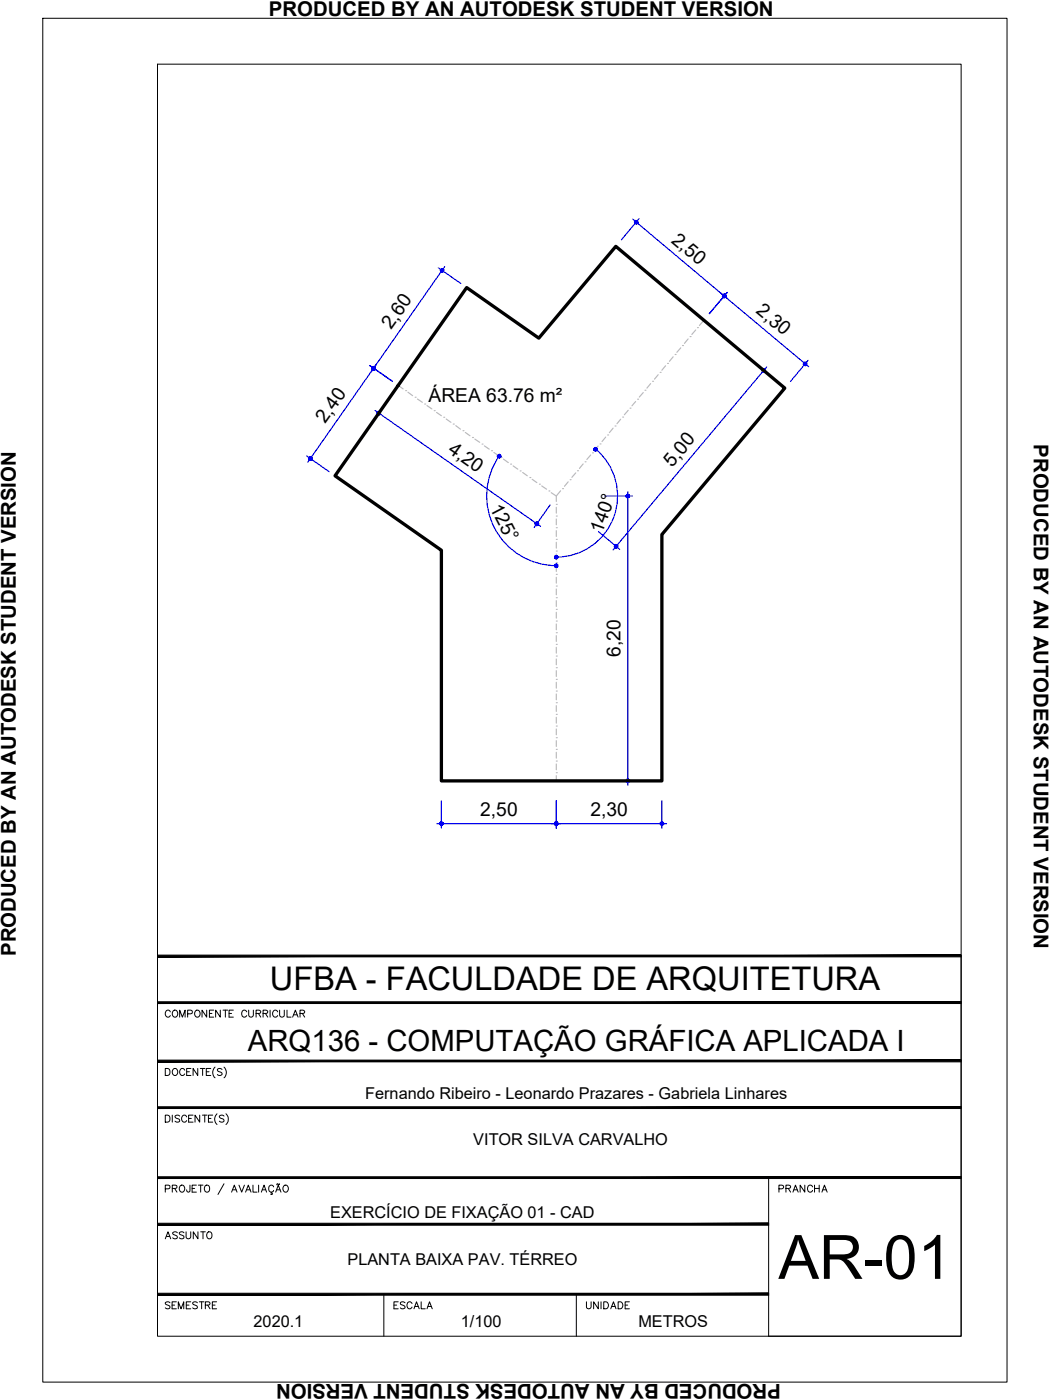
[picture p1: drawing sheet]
<svg xmlns="http://www.w3.org/2000/svg" width="229mm" height="305mm" viewBox="0 0 229 305" stroke-linecap="round" stroke-linejoin="round" font-family="sans-serif">
<!-- layer: ARQ_EIXO CINZA 04 -->
<g fill="none" stroke="#bababa" stroke-width=".25">
<path d="M144.9 79.6l-.8 1M145.3 79.1h.1M146.6 77.7l-.8 1M147 77.2h.1M148.2 75.7l-.8 1M148.6 75.2h.1M149.8 73.8l-.8 1M150.2 73.3h.1M151.5 71.8l-.9 1M151.8 71.3h.1M153.2 69.7l-.9 1.2M86.7 83.9l1.1 .8"/>
<path d="M88.3 85h.1M88.8 85.4l1 .7M90.4 86.5h.1M90.9 86.9l1 .7M92.5 88h.1M93 88.3l1 .7M94.5 89.4h.1M95 89.8l1.1 .7M96.6 90.8h.1M97.2 91.2l1 .7M98.7 92.3h.1M99.2 92.7l1 .7"/>
<path d="M100.8 93.8h.1M101.3 94.1l1 .8M102.9 95.3h.1M103.4 95.6l1 .7M104.9 96.7h.1M105.5 97.1l1 .7M107 98.1h.1M107.5 98.5l1.1 .7M109.1 99.6h.1M109.6 99.9l1.1 .8M128.6 99.1l-.8 .9M129 98.6h.1"/>
<path d="M130.2 97.1l-.8 1M130.6 96.6h.1M131.9 95.2l-.8 .9M132.3 94.7h.1M133.5 93.2l-.8 1M133.9 92.8h.1M135.1 91.3l-.8 .9M135.6 90.8h.1M136.8 89.3l-.9 1M137.2 88.9h.1M138.4 87.4l-.8 .9M138.8 86.9h.1"/>
<path d="M140 85.5l-.8 .9M140.4 85h.1M141.6 83.5l-.8 1M142.1 83h.1M143.3 81.6l-.8 1M143.7 81.1h.1M111.2 101h.1M111.7 101.4l1 .8M113.2 102.5h.1M113.8 102.9l1 .7M115.4 104h.1M115.9 104.4l1 .7"/>
<path d="M117.4 105.4h.1M117.9 105.8l1.1 .7M119.5 106.9h.1M120 107.3l1.1 .7M121.1 120h.1M121.1 117.4h.1M121.1 114.9h.1M121.1 112.4h.1M121.1 109.8h.1M121.1 110.4v1.3M121.1 113v1.3M121.1 115.5v1.3"/>
<path d="M121.1 118.1v1.2M122 106.8l-.9 1.2v1.2M122.5 106.4h.1M123.7 104.9l-.8 1M124.1 104.4h.1M125.3 103l-.8 .9M125.7 102.5h.1M127 101l-.8 1M127.4 100.5h.1M121.1 137.8h.1M121.1 135.2h.1M121.1 132.7h.1"/>
<path d="M121.1 130.1h.1M121.1 127.6h.1M121.1 125.1h.1M121.1 122.5h.1M121.1 120.6v1.3M121.1 123.1v1.3M121.1 125.7v1.3M121.1 128.2v1.3M121.1 130.8v1.2M121.1 133.3v1.3M121.1 135.8v1.3M121.1 138.4v1.3"/>
<path d="M121.1 158.1h.1M121.1 155.5h.1M121.1 153h.1M121.1 150.5h.1M121.1 147.9h.1M121.1 145.4h.1M121.1 142.8h.1M121.1 140.3h.1M121.1 140.9v1.3M121.1 143.5v1.2M121.1 146v1.3M121.1 148.5v1.3"/>
<path d="M121.1 151.1v1.3M121.1 153.6v1.3M121.1 156.2v1.2M121.1 158.7v1.3M121.1 168.2h.1M121.1 165.7h.1M121.1 163.2h.1M121.1 160.6h.1M121.1 161.2v1.3M121.1 163.8v1.3M121.1 166.3v1.3M121.1 168.9v1.1"/>
</g>
<!-- layer: COTA AZUL -->
<g fill="none" stroke="#00f" stroke-width=".25">
<path d="M95.4 58.3l4.9 3.4M96.8 58l-16 23M137.8 47.7l20.6 17.4M139.1 47.6l-3.8 4.6M80.5 79.6l4.9 3.4M81.9 79.3l-14.9 21.3M156.9 63.8l19.2 16M158.3 63.7l-3.9 4.6M162.4 77.4l4.6 3.9M166.9 79.9l-33.4 39.8M175.9 78.4l-3.8 4.7M66.8 99.3l4.9 3.4"/>
<path d="M81.7 89.4l36 25.2M85.3 85.9l-3.4 4.9M108.7 99.3a15.2 15.2 0 0 0 12.4 23.8M129.7 97.8a13.3 13.3 0 0 1 3.9 14.7 13.3 13.3 0 0 1-12.5 8.8M119.8 109.9l-3.5 5M130.3 115.7l4.6 3.9M131.7 108h6M136.7 107v64M95.1 179.3h50M96.1 174.3v6M121.1 174.3v6M131.7 170h6"/>
<path d="M144.1 174.3v6"/>
</g>
<!-- layer: 0 -->
<g fill="#00f" stroke="#00f" stroke-width=".22">
<path d="M82.2 89.7l-.1 .2 .4 .1zM82.1 89.9l.4 .1-.4 .1zM82.1 90.1l.2 .2 .2-.3z"/>
<path d="M82.5 90l-.2 .3h.1zM82.5 90l.1 .3h-.2zM82.5 90l.1 .3 .2-.1z"/>
<path d="M82.5 90l.3 .2v-.2zM82.5 90l.3-.2v.2zM82.7 89.7l-.2 .3 .3-.2z"/>
<path d="M82.5 89.6v.4l.2-.3zM82.3 89.6h.2v.4zM82.3 89.6l-.1 .1 .3 .3z"/>
<path d="M116.9 114l.3 .3 .1-.2zM116.9 114l.3-.1 .1 .2zM117.1 113.7l-.2 .3 .3-.1z"/>
<path d="M116.9 113.7v.3l.2-.3zM116.7 113.7h.2v.3zM116.6 113.8l.3 .2-.2-.3z"/>
<path d="M116.6 113.8l-.1 .2h.4zM116.5 114h.4l-.4 .2zM116.5 114.2l.2 .1 .2-.3z"/>
<path d="M116.9 114l-.2 .3 .1 .1zM116.9 114l.2 .4h-.3zM116.9 114l.2 .4 .1-.1z"/>
<path d="M136.5 107.7l.2 .3v-.4zM136.5 107.7l.2 .3-.3-.2zM136.4 107.8l-.1 .2h.4z"/>
<path d="M136.3 108l.1 .2 .3-.2zM136.4 108.2l.3-.2-.2 .3zM136.7 108l-.2 .3 .2 .1z"/>
<path d="M136.7 108v.4l.2-.1zM136.7 108l.3 .2-.1 .1zM136.7 108l.3 .2 .1-.2z"/>
<path d="M136.7 108h.4l-.1-.2zM136.9 107.7l.1 .1-.3 .2zM136.7 107.6v.4l.2-.3z"/>
<path d="M136.7 170v.4l.2-.1zM136.7 170l.3 .2-.1 .1zM136.7 170l.3 .2 .1-.2z"/>
<path d="M136.7 170h.4l-.1-.2zM136.9 169.7l.1 .1-.3 .2zM136.7 169.6v.4l.2-.3z"/>
<path d="M136.5 169.7l.2 .3v-.4zM136.5 169.7l.2 .3-.3-.2zM136.4 169.8l-.1 .2h.4z"/>
<path d="M136.3 170l.1 .2 .3-.2zM136.4 170.2l.3-.2-.2 .3zM136.7 170l-.2 .3 .2 .1z"/>
<path d="M133.9 119.2l.2 .1 .1-.3zM134.2 119l.1 .3h-.2zM134.2 119l.1 .3 .1-.1z"/>
<path d="M134.2 119l.2 .2 .1-.2zM134.2 119l.3-.2v.2zM134.4 118.7l-.2 .3 .3-.2z"/>
<path d="M134.2 118.6v.4l.2-.3zM134 118.6h.2v.4zM133.9 118.7l.3 .3-.2-.4z"/>
<path d="M133.9 118.7l-.1 .2 .4 .1zM133.8 118.9l.4 .1-.4 .1zM133.8 119.1l.1 .1 .3-.2z"/>
<path d="M166.3 80.3v.3l.2-.3zM166.2 80.3h.1v.3zM166 80.4l.3 .2-.1-.3z"/>
<path d="M166 80.4l-.1 .2h.4zM165.9 80.6h.4l-.4 .2zM165.9 80.8l.1 .1 .3-.3z"/>
<path d="M166.3 80.6l-.3 .3 .2 .1zM166.3 80.6l.1 .4h-.2zM166.3 80.6l.1 .4 .2-.1z"/>
<path d="M166.3 80.6l.3 .3 .1-.2zM166.3 80.6l.3-.1 .1 .2zM166.5 80.3l-.2 .3 .3-.1z"/>
<path d="M138.2 48.1l-.1 .2h.4zM138.1 48.3h.4l-.3 .2zM138.2 48.5l.1 .1 .2-.3z"/>
<path d="M138.5 48.3l-.2 .3 .1 .1zM138.5 48.3l.1 .4h-.2zM138.5 48.3l.1 .4 .2-.1z"/>
<path d="M138.5 48.3l.3 .3 .1-.2zM138.5 48.3l.4-.1v.2zM138.5 48.3l.4-.1-.1-.1z"/>
<path d="M138.6 48l-.1 .3 .3-.2zM138.4 48h.2l-.1 .3zM138.2 48.1l.3 .2-.1-.3z"/>
<path d="M157.6 64.4l.3 .3 .1-.2zM157.6 64.4l.4-.1v.2zM157.9 64.1l-.3 .3 .4-.1z"/>
<path d="M157.7 64.1l-.1 .3 .3-.3zM157.5 64.1h.2l-.1 .3zM157.4 64.2l.2 .2-.1-.3z"/>
<path d="M157.4 64.2l-.1 .2h.3zM157.3 64.4h.3l-.3 .2zM157.3 64.6l.1 .1 .2-.3z"/>
<path d="M157.6 64.4l-.2 .3 .2 .1zM157.6 64.4l.2 .4h-.2zM157.6 64.4l.2 .4 .1-.1z"/>
<path d="M157.4 64.2l-.1 .2h.3zM157.3 64.4h.3l-.3 .2zM157.3 64.6l.1 .1 .2-.3z"/>
<path d="M157.6 64.4l-.2 .3 .2 .1zM157.6 64.4l.2 .4h-.2zM157.6 64.4l.2 .4 .1-.1z"/>
<path d="M157.6 64.4l.3 .3 .1-.2zM157.6 64.4l.4-.1v.2zM157.9 64.1l-.3 .3 .4-.1z"/>
<path d="M157.7 64.1l-.1 .3 .3-.3zM157.5 64.1h.2l-.1 .3zM157.4 64.2l.2 .2-.1-.3z"/>
<path d="M175.3 79.2l.3 .3v-.2zM175.3 79.2l.3-.1v.2zM175.5 78.9l-.2 .3 .3-.1z"/>
<path d="M175.3 78.9v.3l.2-.3zM175.2 78.9h.1v.3zM175 79l.3 .2-.1-.3z"/>
<path d="M175 79l-.1 .2h.4zM174.9 79.2h.4l-.4 .1zM174.9 79.3l.1 .2 .3-.3z"/>
<path d="M175.3 79.2l-.3 .3 .2 .1zM175.3 79.2l.1 .4h-.2zM175.3 79.2l.1 .4 .2-.1z"/>
<path d="M81.4 79.8l-.1 .4 .2-.4zM81.2 79.8h.2l-.1 .4zM81 80l.3 .2-.1-.4z"/>
<path d="M81 80v.1l.3 .1zM81 80.1l.3 .1-.3 .1zM81 80.3l.1 .2 .2-.3z"/>
<path d="M81.3 80.2l-.2 .3 .2 .1zM81.3 80.2l.2 .3-.2 .1zM81.3 80.2l.2 .3 .2-.1z"/>
<path d="M81.3 80.2l.4 .2v-.2zM81.3 80.2l.4-.2v.2zM81.5 79.8l-.2 .4 .4-.2z"/>
<path d="M67.6 99.8l-.2 .3 .1 .1zM67.6 99.8l.1 .4h-.2zM67.6 99.8l.1 .4 .2-.2z"/>
<path d="M67.6 99.8l.3 .2v-.1zM67.6 99.8l.3-.1v.2zM67.8 99.5l-.2 .3 .3-.1z"/>
<path d="M67.6 99.4v.4l.2-.3zM67.4 99.5l.2-.1v.4zM67.4 99.5l-.1 .1 .3 .2z"/>
<path d="M67.3 99.6l-.1 .2h.4zM67.2 99.8h.4l-.4 .2zM67.2 100l.2 .1 .2-.3z"/>
<path d="M81.3 80.2l-.2 .3 .2 .1zM81.3 80.2l.2 .3-.2 .1zM81.3 80.2l.2 .3 .2-.1z"/>
<path d="M81.3 80.2l.4 .2v-.2zM81.3 80.2l.4-.2v.2zM81.5 79.8l-.2 .4 .4-.2z"/>
<path d="M81.4 79.8l-.1 .4 .2-.4zM81.2 79.8h.2l-.1 .4zM81 80l.3 .2-.1-.4z"/>
<path d="M81 80v.1l.3 .1zM81 80.1l.3 .1-.3 .1zM81 80.3l.1 .2 .2-.3z"/>
<path d="M96.3 58.5v.4l.2-.4zM96.1 58.5h.2v.4zM95.9 58.7l.4 .2-.2-.4z"/>
<path d="M95.9 58.7v.1l.4 .1zM95.9 58.8l.4 .1-.4 .1zM95.9 59l.2 .2 .2-.3z"/>
<path d="M96.3 58.9l-.2 .3h.1zM96.3 58.9l.1 .3h-.2zM96.3 58.9l.1 .3 .2-.1z"/>
<path d="M96.3 58.9l.3 .2v-.2zM96.3 58.9l.3-.2v.2zM96.5 58.5l-.2 .4 .3-.2z"/>
<path d="M121.1 179.3h.4l-.1-.2zM121.3 179l.1 .1-.3 .2zM121.1 178.9v.4l.2-.3z"/>
<path d="M120.9 179l.2 .3v-.4zM120.8 179.1l.1-.1 .2 .3zM120.8 179.1l-.1 .2h.4z"/>
<path d="M120.7 179.3l.1 .2 .3-.2zM120.8 179.5l.3-.2-.2 .3zM121.1 179.3l-.2 .3 .2 .1z"/>
<path d="M121.1 179.3v.4l.2-.1zM121.1 179.3l.3 .2-.1 .1zM121.1 179.3l.3 .2 .1-.2z"/>
<path d="M95.7 179.3l.1 .2 .3-.2zM95.8 179.5l.3-.2-.2 .3zM96.1 179.3l-.2 .3 .2 .1z"/>
<path d="M96.1 179.3v.4l.2-.1zM96.1 179.3l.3 .2-.1 .1zM96.1 179.3l.3 .2 .1-.2z"/>
<path d="M96.1 179.3h.4l-.1-.2zM96.3 179l.1 .1-.3 .2zM96.1 178.9v.4l.2-.3z"/>
<path d="M95.9 179l.2 .3v-.4zM95.8 179.1l.1-.1 .2 .3zM95.8 179.1l-.1 .2h.4z"/>
<path d="M144.1 179.3h.4l-.1-.2zM144.3 179l.1 .1-.3 .2zM144.1 178.9v.4l.2-.3z"/>
<path d="M143.9 179l.2 .3v-.4zM143.8 179.1l.1-.1 .2 .3zM143.8 179.1l-.1 .2h.4z"/>
<path d="M143.7 179.3l.1 .2 .3-.2zM143.8 179.5l.3-.2-.2 .3zM144.1 179.3l-.2 .3 .2 .1z"/>
<path d="M144.1 179.3v.4l.2-.1zM144.1 179.3l.3 .2-.1 .1zM144.1 179.3l.3 .2 .1-.2z"/>
<path d="M120.7 179.3l.1 .2 .3-.2zM120.8 179.5l.3-.2-.2 .3zM121.1 179.3l-.2 .3 .2 .1z"/>
<path d="M121.1 179.3v.4l.2-.1zM121.1 179.3l.3 .2-.1 .1zM121.1 179.3l.3 .2 .1-.2z"/>
<path d="M121.1 179.3h.4l-.1-.2zM121.3 179l.1 .1-.3 .2zM121.1 178.9v.4l.2-.3z"/>
<path d="M120.9 179l.2 .3v-.4zM120.8 179.1l.1-.1 .2 .3zM120.8 179.1l-.1 .2h.4z"/>
<path d="M108.7 98.9v.4l.2-.3zM108.5 99l.2-.1v.4zM108.4 99.1l.3 .2-.2-.3z"/>
<path d="M108.4 99.1l-.1 .2h.4zM108.3 99.3h.4l-.4 .2zM108.3 99.5l.2 .1 .2-.3z"/>
<path d="M108.7 99.3l-.2 .3 .2 .1zM108.7 99.3l.1 .4h-.1zM108.7 99.3l.1 .4 .2-.2z"/>
<path d="M108.7 99.3l.3 .2 .1-.1zM108.7 99.3l.3-.2 .1 .3zM108.9 99l-.2 .3 .3-.2z"/>
<path d="M121.1 123.1h.4l-.1-.1zM121.3 122.9l.1 .1-.3 .1zM121.1 122.8v.3l.2-.2z"/>
<path d="M120.9 122.9l.2 .2v-.3zM120.9 122.9l.2 .2-.3-.1zM120.8 123l-.1 .1h.4z"/>
<path d="M120.7 123.1l.1 .3 .3-.3zM120.8 123.4l.3-.3-.2 .4zM121.1 123.1l-.2 .4h.2z"/>
<path d="M121.1 123.1v.4h.2zM121.1 123.1l.3 .3-.1 .1zM121.1 123.1l.3 .3 .1-.3z"/>
<path d="M120.7 121.3l.1 .2 .3-.2zM120.8 121.5l.3-.2-.2 .3zM121.1 121.3l-.2 .3 .2 .1z"/>
<path d="M121.1 121.3v.4l.2-.1zM121.1 121.3l.3 .2-.1 .1zM121.1 121.3l.3 .2 .1-.2z"/>
<path d="M121.1 121.3h.4l-.1-.2zM121.3 121l.1 .1-.3 .2zM121.1 120.9v.4l.2-.3z"/>
<path d="M120.9 121l.2 .3v-.4zM120.9 121l.2 .3-.3-.2zM120.8 121.1l-.1 .2h.4z"/>
<path d="M129.4 97.6l-.1 .1 .4 .1zM129.3 97.7l.4 .1-.4 .2zM129.3 98l.1 .1 .3-.3z"/>
<path d="M129.4 98.1l.2 .1 .1-.4zM129.7 97.8l.1 .4h-.2zM129.7 97.8l.1 .4 .1-.2z"/>
<path d="M129.7 97.8l.2 .2 .1-.1zM129.7 97.8l.3-.1v.2zM129.9 97.5l-.2 .3 .3-.1z"/>
<path d="M129.7 97.5v.3l.2-.3zM129.5 97.5h.2v.3zM129.4 97.6l.3 .2-.2-.3z"/>
</g>
<path d="M101.6 62.6l15.7 11 16.8-20 36.8 30.9-26.8 31.9v53.6h-48v-50.2l-23.2-16.2z" fill="none" stroke="#000" stroke-width=".72"/>
<!-- layer: MRG_EXTERNA -->
<path d="M9.3 4h209.9v296.9h-209.9z" fill="none" stroke="#000" stroke-width=".22"/>
<!-- layer: MRG_INTERNA -->
<path d="M34.3 14h175v276.9h-175z" fill="none" stroke="#000" stroke-width=".22"/>
<!-- layer: SIMB_01 -->
<g fill="#000" stroke="#000" stroke-width=".22">
<path d="M34.3 218.1v.4l175-.4zM34.3 218.5l175-.4v.4z"/>
<path d="M34.3 207.9v.4l175-.4zM34.3 208.3l175-.4v.4z"/>
<path d="M34.3 230.8v.4l175-.4zM34.3 231.2l175-.4v.4z"/>
<path d="M34.3 256.2v.4l175-.4zM34.3 256.6l175-.4v.4z"/>
<path d="M34.3 241v.3l175-.3zM34.3 241.3l175-.3v.3z"/>
<path d="M34.3 266.3v.4l133-.4zM34.3 266.7l133-.4v.4z"/>
<path d="M34.3 282h133v-.4zM34.3 281.6h133l-133 .4z"/>
</g>
<g fill="none" stroke="#000" stroke-width=".22">
<path d="M45 219.9v1.5l-1-1.5v1.5M46.5 219.9h-.9v1.5h.9M48 219.9v1.5l-1.1-1.5v1.5M48.6 219.9h1M49.1 219.9v1.5M50.8 219.9h-.9v1.5h.9M54.1 219.9v1.1l.5 .4h.3l.3-.4v-1.1M58.8 219.9v1.5M60.9 219.9v1.1l.4 .4 .5-.2 .1-1.3M62.5 219.9v1.5h.9M209.3 208.1v82.8h-42v-34.5M36 232.6h.5a.82 .82 0 0 1 .5 .8 .82 .82 0 0 1-.5 .7h-.5z"/>
<path d="M37.1 220.3a.56 .56 0 0 0-.7-.4 .56 .56 0 0 0-.4 .6 .63 .63 0 0 0 .2 .8 .63 .63 0 0 0 .9-.2M37.7 220.1a.72 .72 0 0 1 1 .2 .72 .72 0 0 1-.3 1.1 .72 .72 0 0 1-.9-.4 .72 .72 0 0 1 .2-.9zM37.7 232.8a.72 .72 0 0 1 1 .2 .72 .72 0 0 1-.3 1.1 .72 .72 0 0 1-.9-.4 .72 .72 0 0 1 .2-.9zM39.1 221.4v-1.5l.6 1.5 .6-1.5v1.5M40.2 233a.56 .56 0 0 0-.6-.4 .56 .56 0 0 0-.5 .6 .63 .63 0 0 0 .3 .8 .63 .63 0 0 0 .8-.2M40.6 233.3h.6M40.9 220.7l.9-.1v-.5l-.3-.2h-.6v1.5M41.6 232.6h-1v1.5h1M42.7 220a.71 .71 0 0 1 .9 .7 .71 .71 0 0 1-.9 .7l-.3-.5v-.4zM43.1 232.6v1.5l-1.1-1.5v1.5M43.6 232.6h1M44.1 232.6v1.5"/>
<path d="M44.9 233.3h.6M45.6 220.6h.5M45.9 232.6h-1v1.5h1M46.8 232.3a1.57 1.57 0 0 0 0 2.4M48.3 232.8l-.3-.2-.7 .2 .2 .4 .5 .2 .3 .3v.2l-.3 .2-.7-.2M48.8 232.3a1.57 1.57 0 0 1 0 2.4M49.9 220.6h.5M53.7 220.3a.56 .56 0 0 0-.6-.4 .56 .56 0 0 0-.5 .6 .63 .63 0 0 0 .3 .8 .63 .63 0 0 0 .8-.2M55.8 220.6h.8l.2-.4-.4-.3h-.6v1.5M56.3 220.6l.5 .8M57.3 220.6h.8l.2-.4-.4-.3h-.6v1.5M57.8 220.6l.5 .8"/>
<path d="M60.5 220.3a.56 .56 0 0 0-.7-.4 .56 .56 0 0 0-.4 .6 .63 .63 0 0 0 .2 .8 .63 .63 0 0 0 .9-.2M63.7 221.4l.6-1.5 .6 1.5M63.9 220.9h.7M65.3 220.6h.9l.1-.4-.3-.3h-.7v1.5M65.8 220.6l.5 .8M36 242.8h.5a.82 .82 0 0 1 .5 .7 .82 .82 0 0 1-.5 .8h-.5zM36 258.8l.9-.1 .1-.6-1-.1v1.5M37.5 258.7l1-.1v-.5l-1-.1v1.5M37.5 242.8v1.5M38 258.7l.5 .8M39.1 243l-.3-.2-.7 .2 .2 .4 .7 .3 .1 .2v.2l-.3 .2-.7-.2M39.2 258.2a.72 .72 0 0 1 1 .2 .72 .72 0 0 1-.3 1.1 .72 .72 0 0 1-.9-.4 .72 .72 0 0 1 .2-.9z"/>
<path d="M40.6 243.2a.56 .56 0 0 0-.6-.4 .56 .56 0 0 0-.5 .6 .63 .63 0 0 0 .3 .8 .63 .63 0 0 0 .8-.2M41.1 243.5h.6M41.4 258l-.1 1.4-.4 .1-.2-.1-.1-.4M41.8 258.7h.6M42 242.8h-.9v1.5h.9M42.8 258h-1v1.5h1M43.2 258h1M43.5 242.8v1.5l-1-1.5v1.5M43.7 258v1.5M44.1 242.8h1M44.6 242.8v1.5M44.6 258.2a.63 .63 0 0 1 .8-.1 .63 .63 0 0 1 .2 .9 .57 .57 0 0 1-.5 .6 .57 .57 0 0 1-.6-.6z"/>
<path d="M45.4 243.5h.5M46.3 242.8h-.9v1.5h.9M47.2 242.5a1.57 1.57 0 0 0 0 2.3M48.8 243l-.4-.2-.6 .2 .1 .4 .7 .3 .2 .2v.2l-.4 .2-.6-.2M48.8 257.7l-1.3 2.4M49.2 242.5a1.57 1.57 0 0 1 0 2.3M50.4 259.5l.6-1.5 .6 1.5M50.7 259h.7M52 258l.6 1.5 .6-1.5M53.5 259.5l.6-1.5 .6 1.5M53.7 259h.7M55.1 258v1.5h.9"/>
<path d="M56.3 258v1.5M56.9 259.5l.6-1.5 .5 1.5M57.1 259h.7M59.1 259.5v.3l.2 .2h-.4M59.6 258.4a.6 .6 0 0 0-.9-.3 .6 .6 0 0 0-.2 .9 .54 .54 0 0 0 .4 .5 .54 .54 0 0 0 .7-.3M60 259.5l.6-1.5 .6 1.5M60.2 259h.8M60.3 257.8l-.1 .1M60.3 257.8h.2M60.5 257.8l.1 .1M60.6 257.9h.2M60.9 257.7l-.1 .2"/>
<path d="M61.8 258.2a.72 .72 0 0 1 1 .2 .72 .72 0 0 1-.3 1.1 .72 .72 0 0 1-.9-.4 .72 .72 0 0 1 .2-.9zM83.6 281.8v9.1M125.5 281.8v9.1"/>
</g>
<text font-size="13.3" x="169.5" y="278.4">AR-01</text>
<text font-size="7.1" x="58.8" y="215.6">UFBA - FACULDADE DE ARQUITETURA</text>
<text font-size="6.4" x="54" y="228.9">ARQ136 - COMPUTAÇÃO GRÁFICA APLICADA I</text>
<g font-size="4.4">
<text x="58.5" y="3.6">PRODUCED BY AN AUTODESK STUDENT VERSION</text>
<text x="225.1" y="96.7" transform="rotate(90 225.1 96.7)">PRODUCED BY AN AUTODESK STUDENT VERSION</text>
<text x="3.5" y="208.2" transform="rotate(-90 3.5 208.2)">PRODUCED BY AN AUTODESK STUDENT VERSION</text>
<text x="168.3" y="260.7">PRANCHA</text>
<text x="34.9" y="270.9">ASSUNTO</text>
<text x="34.9" y="286.1">SEMESTRE</text>
<text x="84.7" y="286.1">ESCALA</text>
<text x="126.3" y="286.1">UNIDADE</text>
<text x="170" y="301.3" transform="rotate(-180 170 301.3)">PRODUCED BY AN AUTODESK STUDENT VERSION</text>
</g>
<g font-size="4.2">
<text x="146" y="52.6" transform="rotate(40 146 52.6)">2,50</text>
<text x="85.2" y="71.9" transform="rotate(-55 85.2 71.9)">2,60</text>
<text x="164.4" y="68" transform="rotate(40 164.4 68)">2,30</text>
<text x="93.3" y="87.4">ÁREA 63.76 m²</text>
<text x="70.8" y="92.4" transform="rotate(-55 70.8 92.4)">2,40</text>
<text x="97.3" y="98.4" transform="rotate(35 97.3 98.4)">4,20</text>
<text x="146.3" y="101.9" transform="rotate(-50 146.3 101.9)">5,00</text>
<text x="106.6" y="110.6" transform="rotate(62 106.6 110.6)">125°</text>
<text x="131.1" y="116.3" transform="rotate(-70 131.1 116.3)">140°</text>
<text x="135.1" y="143" transform="rotate(-90 135.1 143)">6,20</text>
<text x="104.6" y="177.7">2,50</text>
<text x="128.6" y="177.7">2,30</text>
</g>
<g font-size="3.5">
<text x="79.5" y="239.3">Fernando Ribeiro - Leonardo Prazares - Gabriela Linhares</text>
<text x="103" y="249.3">VITOR SILVA CARVALHO</text>
<text x="71.9" y="265.2">EXERCÍCIO DE FIXAÇÃO 01 - CAD</text>
<text x="75.6" y="275.4">PLANTA BAIXA PAV. TÉRREO</text>
<text x="55.2" y="289">2020.1</text>
<text x="100.3" y="289">1/100</text>
<text x="139" y="289">METROS</text>
</g>
</svg>
